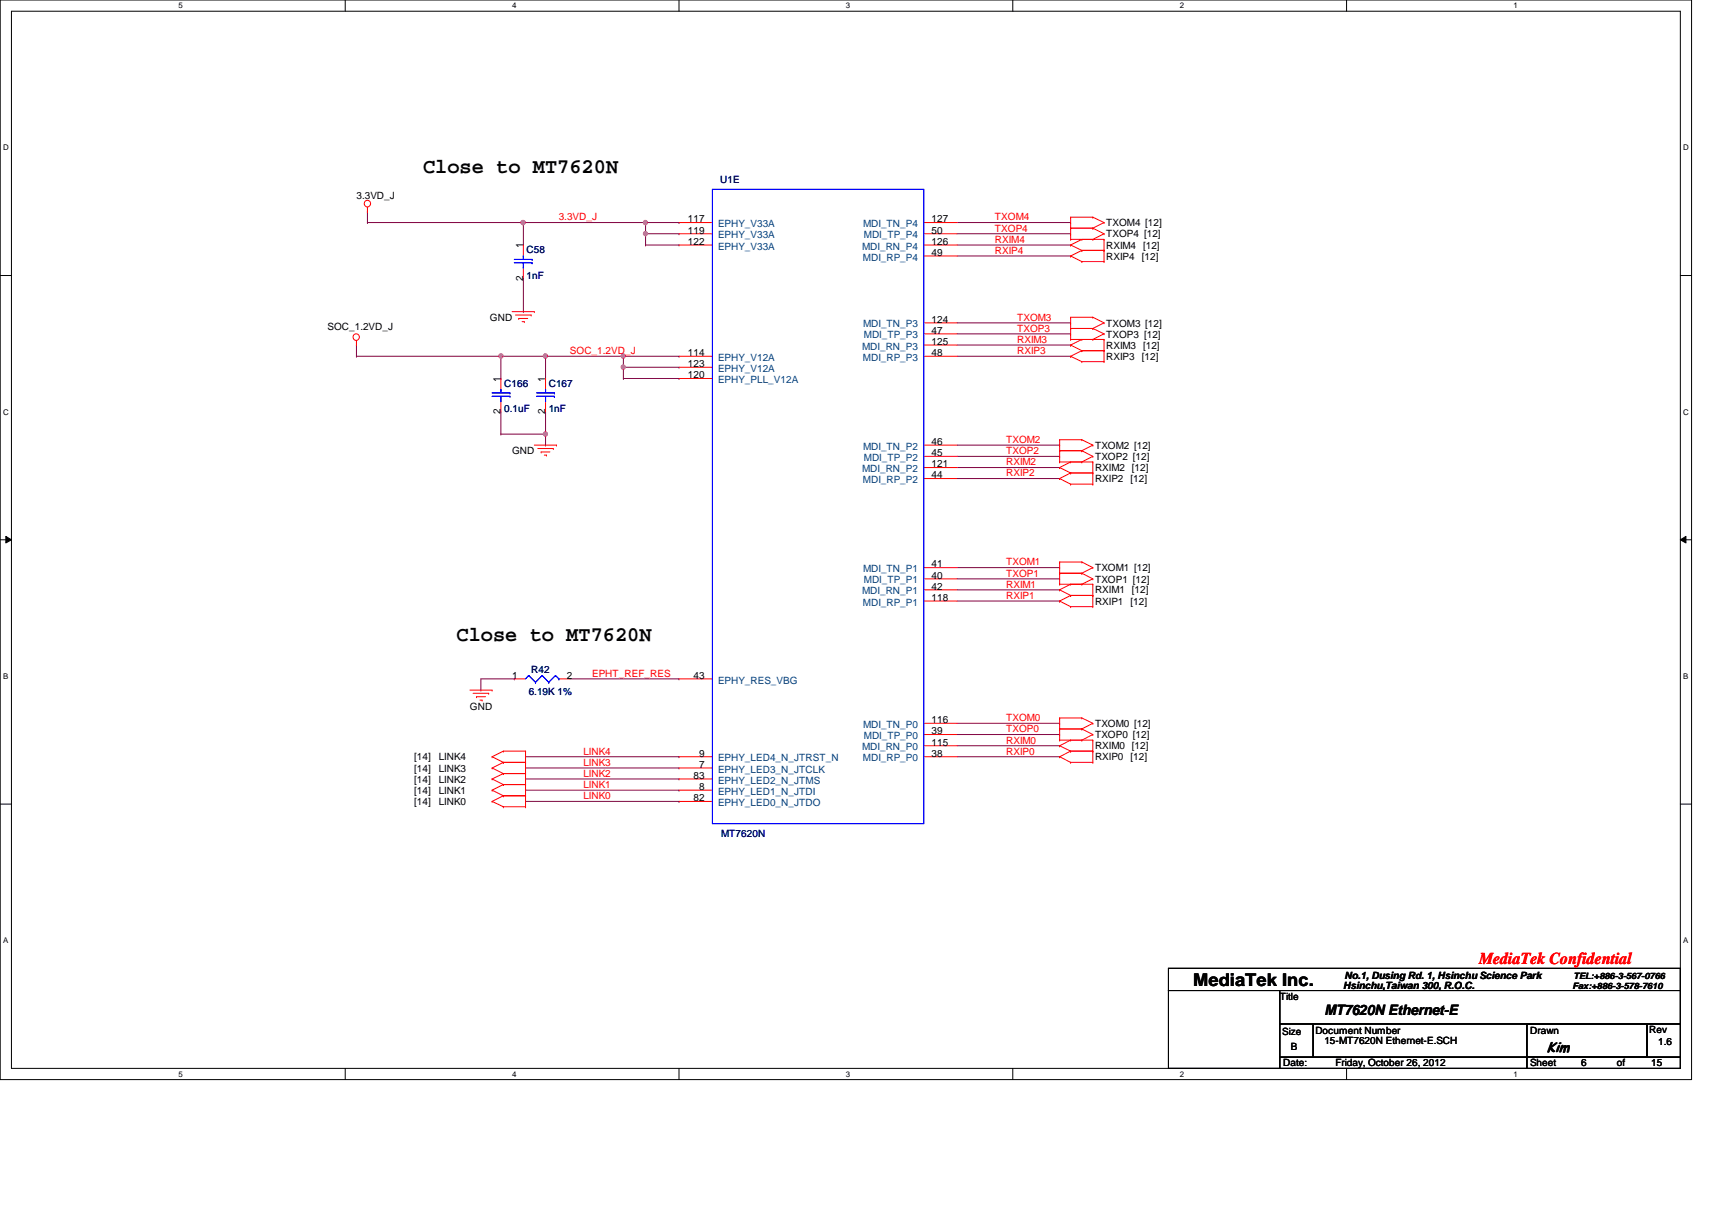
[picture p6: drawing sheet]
<svg xmlns="http://www.w3.org/2000/svg" width="297mm" height="210mm" viewBox="0 0 297 210" stroke-linecap="round" stroke-linejoin="round" font-family="sans-serif">
<path d="M0 0h293.5v187.3h-293.5zM2 1.9h289.5v183.4h-289.5z" fill="none" stroke="#000" stroke-width=".17"/>
<g fill="#fff">
<path d="M30.9 .2h.8v1.5h-.8z"/>
<path d="M30.9 185.5h.8v1.6h-.8z"/>
</g>
<path d="M59.9 0v1.9M59.9 185.3v2" fill="none" stroke="#000" stroke-width=".17"/>
<g fill="#fff">
<path d="M88.9 .2h.7v1.5h-.7z"/>
<path d="M88.9 185.5h.7v1.6h-.7z"/>
</g>
<path d="M117.8 0v1.9M117.8 185.3v2" fill="none" stroke="#000" stroke-width=".17"/>
<g fill="#fff">
<path d="M146.8 .2h.7v1.5h-.7z"/>
<path d="M146.8 185.5h.7v1.6h-.7z"/>
</g>
<path d="M175.7 0v1.9M175.7 185.3v2" fill="none" stroke="#000" stroke-width=".17"/>
<g fill="#fff">
<path d="M204.7 .2h.7v1.5h-.7z"/>
<path d="M204.7 185.5h.7v1.6h-.7z"/>
</g>
<path d="M233.6 0v1.9M233.6 185.3v2" fill="none" stroke="#000" stroke-width=".17"/>
<g fill="#fff">
<path d="M262.6 .2h.8v1.5h-.8z"/>
<path d="M262.6 185.5h.8v1.6h-.8z"/>
<path d="M.5 24.8h1v1.6h-1z"/>
<path d="M292.1 24.8h.9v1.6h-.9z"/>
<path d="M.5 70.7h1v1.5h-1z"/>
<path d="M292.1 70.7h.9v1.5h-.9z"/>
</g>
<path d="M0 47.8h2M291.5 47.8h2" fill="none" stroke="#000" stroke-width=".17"/>
<g fill="#fff">
<path d="M.5 116.5h.9v1.6h-.9z"/>
<path d="M292.1 116.5h.8v1.6h-.8z"/>
</g>
<path d="M0 93.6h2M1 93l1 .6-1 .6zM291.5 93.6l1-.6v1.2zM291.5 93.6h2" fill="none" stroke="#000" stroke-width=".17"/>
<path d="M1 93l1 .6-1 .6zM291.5 93.6l1-.6v1.2z" fill="#000"/>
<g fill="#fff">
<path d="M.5 162.4h.9v1.5h-.9z"/>
<path d="M292.1 162.4h.8v1.5h-.8z"/>
</g>
<path d="M0 139.5h2M291.5 139.5h2" fill="none" stroke="#000" stroke-width=".17"/>
<g fill="none" stroke="#800040" stroke-width=".17">
<path d="M63.8 38.6h.1M63.8 36.7v1.9M112 38.6h.1M112 38.6h-21.2v3.9M112 38.6v3.9M90.8 54.1h.1M90.8 42.5h.1M90.8 48.3v5.8M112 42.5h.1M112 40.6h.1M112 40.6h5.8M117.8 40.6h.1"/>
<path d="M166.1 42.5h19.7M166.1 40.6h19.7M166.1 57.9h19.7M166.1 59.9h19.7M166.1 44.4h19.7M185.8 42.5h.1M185.8 40.6h.1M185.8 57.9h.1M185.8 59.9h.1M185.8 44.4h.1M166.1 61.8h19.7M166.1 79.2h17.8"/>
<path d="M183.9 79.2h.1M185.8 61.8h.1M166.1 98.5h17.8M166.1 83h17.8M166.1 81.1h17.8M183.9 98.5h.1M183.9 83h.1M183.9 81.1h.1M83.4 119.7h.1M89.2 117.8h.1M89.2 117.8h-5.8v1.9M98.9 117.8h18.9"/>
<path d="M117.8 117.8h.1M166.1 100.4h17.8M166.1 102.3h17.8M183.9 100.4h.1M183.9 102.3h.1M91.2 135.1h26.6M91.2 133.2h26.6M91.2 137.1h26.6M117.8 135.1h.1M117.8 133.2h.1M117.8 137.1h.1M166.1 131.3h17.8"/>
<path d="M166.1 125.5h17.8M166.1 127.4h17.8M183.9 131.3h.1M183.9 125.5h.1M183.9 127.4h.1"/>
</g>
<circle cx="112" cy="38.6" r=".38" fill="#f0f"/>
<circle cx="112" cy="38.6" r=".38" fill="none" stroke="#f0f" stroke-width=".17"/>
<circle cx="112" cy="40.5" r=".37" fill="#f0f"/>
<circle cx="112" cy="40.5" r=".37" fill="none" stroke="#f0f" stroke-width=".17"/>
<g fill="none" stroke="#800040" stroke-width=".17">
<path d="M63.8 38.6h27M90.8 38.6h.1M112 38.6h5.8M117.8 38.6h.1M166.1 38.6h19.7M185.8 38.6h.1M112 42.5h5.8M117.8 42.5h.1M166.1 56h19.7M185.8 56h.1M166.1 104.3h17.8M183.9 104.3h.1"/>
<path d="M91.2 131.3h26.6M117.8 131.3h.1M166.1 129.4h17.8M183.9 129.4h.1"/>
</g>
<circle cx="90.8" cy="38.6" r=".38" fill="#f0f"/>
<circle cx="90.8" cy="38.6" r=".38" fill="none" stroke="#f0f" stroke-width=".17"/>
<path d="M86.9 65.7h.1M86.9 61.8v3.9M166.1 77.2h17.8M183.9 77.2h.1M91.2 139h26.6M117.8 139h.1" fill="none" stroke="#800040" stroke-width=".17"/>
<circle cx="86.9" cy="61.8" r=".38" fill="#f0f"/>
<circle cx="86.9" cy="61.8" r=".38" fill="none" stroke="#f0f" stroke-width=".17"/>
<path d="M86.9 75.3h.1M86.9 71.5v3.8M86.9 75.3h7.8M94.7 77.2h.1M94.7 65.7h.1M94.7 75.3h.1M94.7 61.8v3.9M94.7 75.3v1.9" fill="none" stroke="#800040" stroke-width=".17"/>
<circle cx="94.6" cy="75.3" r=".37" fill="#f0f"/>
<circle cx="94.6" cy="75.3" r=".37" fill="none" stroke="#f0f" stroke-width=".17"/>
<path d="M86.9 61.8h7.8M94.7 61.8h.1" fill="none" stroke="#800040" stroke-width=".17"/>
<circle cx="94.6" cy="61.8" r=".38" fill="#f0f"/>
<circle cx="94.6" cy="61.8" r=".38" fill="none" stroke="#f0f" stroke-width=".17"/>
<path d="M94.7 75.3h.1M94.7 71.5v3.8M108.2 63.7h.1M108.2 63.7h9.6M108.2 65.7h9.6M117.8 61.8h.1M117.8 63.7h.1M117.8 65.7h.1M117.8 61.8h-9.6v1.9" fill="none" stroke="#800040" stroke-width=".17"/>
<circle cx="108.1" cy="63.7" r=".37" fill="#f0f"/>
<circle cx="108.1" cy="63.7" r=".37" fill="none" stroke="#f0f" stroke-width=".17"/>
<path d="M61.8 59.9v1.9M61.8 61.8h.1M61.8 61.8h25.1M86.9 61.8h.1M94.7 61.8h13.5M108.2 65.7h.1M108.2 61.8h.1M108.2 63.7v2" fill="none" stroke="#800040" stroke-width=".17"/>
<circle cx="108.1" cy="61.8" r=".38" fill="#f0f"/>
<circle cx="108.1" cy="61.8" r=".38" fill="none" stroke="#f0f" stroke-width=".17"/>
<g fill="none" stroke="#f00" stroke-width=".17">
<path d="M63.8 36.7h.1M63.8 35.9v.8M117.8 38.6h5.8M160.3 38.6h5.8M185.8 39.6h.1M185.8 37.7h.1M185.8 37.7v3.8M185.8 39.6h3.8M185.8 37.7h3.8M189.6 39.6h.1M189.6 37.7h.1M189.6 39.6l2 1"/>
<path d="M189.6 37.7l2 .9M191.6 38.6h.1M191.6 38.6l-2 1M61.8 59.9h.1M61.8 59.1v.8M88.9 54.1h3.8M89.4 54.7h2.8M90 55.2h.1M90 55.2h1.6M90.6 55.8h.4M90.8 42.5v1.9M90.8 46.4v1.9"/>
<path d="M91 55.8h.1M92.2 54.7h.1M92.7 54.1h.1M117.8 40.6h5.8M117.8 42.5h5.8M160.3 40.6h5.8M160.3 42.5h5.8M160.3 56h5.8M160.3 57.9h5.8M160.3 59.9h5.8M160.3 44.4h5.8M185.8 44.4h.1"/>
<path d="M185.8 41.5h.1M185.8 42.5h.1M185.8 58.9h.1M185.8 57h.1M185.8 59.9h.1M185.8 55h.1M185.8 44.4l1.9 1M185.8 41.5h5.8M185.8 55v3.9M185.8 42.5l1.9 .9M185.8 58.9h5.8M185.8 57h3.8"/>
<path d="M185.8 59.9l1.9 .9M185.8 55h3.8M187.7 43.4h.1M187.7 45.4h.1M187.7 41.5h.1M187.7 58.9h.1M187.7 43.4l-1.9 1M187.7 43.4h3.9M187.7 45.4h3.9M187.7 41.5l-1.9 1M187.7 58.9l-1.9 1M189.6 41.5h.1"/>
<path d="M189.6 58.9h.1M189.6 57h.1M189.6 55h.1M189.6 57l2 .9M189.6 55l2 1M191.6 43.4h.1M191.6 45.4h.1M191.6 40.6h.1M191.6 41.5h.1M191.6 57.9h.1M191.6 58.9h.1M191.6 56h.1"/>
<path d="M191.6 41.5v3.9M191.6 58.9v3.8M191.6 40.6l-2 .9M191.6 57.9l-2 1M191.6 56l-2 1M86.9 65.7v1.9M86.9 69.5v2M92.7 77.2h3.9M93.3 77.8h2.7M93.9 78.4h.1M93.9 78.4h1.5M94.4 79h.4"/>
<path d="M94.7 65.7v1.9M94.7 69.5v2M94.8 79h.1M96 77.8h.1M96.6 77.2h.1M117.8 61.8h5.8M117.8 63.7h5.8M117.8 65.7h5.8M160.3 77.2h5.8M160.3 61.8h5.8M160.3 79.2h5.8M183.9 78.2h.1"/>
<path d="M183.9 76.3h.1M183.9 78.2h3.8M183.9 76.3v3.8M183.9 76.3h3.8M185.8 61.8h.1M185.8 61.8l1.9 .9M187.7 60.8h.1M187.7 62.7h.1M187.7 78.2h.1M187.7 76.3h.1M187.7 60.8h3.9M187.7 60.8l-1.9 1"/>
<path d="M187.7 62.7h3.9M187.7 76.3l1.9 .9M187.7 78.2l1.9 1M189.6 77.2h.1M189.6 79.2h.1M189.6 77.2l-1.9 1M189.6 79.2l-1.9 .9M191.6 60.8h.1M191.6 62.7h.1M160.3 81.1h5.8M160.3 83h5.8M160.3 98.5h5.8"/>
<path d="M183.9 80.1h.1M183.9 81.1h.1M183.9 83h.1M183.9 99.4h.1M183.9 97.5h.1M183.9 97.5v3.8M183.9 80.1h5.7M183.9 81.1l1.9 .9M183.9 83l1.9 1M183.9 99.4h3.8M183.9 97.5h3.8M185.8 80.1h.1"/>
<path d="M185.8 82h.1M185.8 84h.1M185.8 80.1l-1.9 1M185.8 82h3.8M185.8 82l-1.9 1M185.8 84h3.8M187.7 80.1h.1M187.7 99.4h.1M187.7 97.5h.1M187.7 99.4l1.9 1M187.7 97.5l1.9 1M189.6 80.1h.1"/>
<path d="M189.6 82h.1M189.6 84h.1M189.6 98.5h.1M189.6 80.1v3.9M189.6 98.5l-1.9 .9M81.5 119.7h3.9M85.4 119.7h.1M89.2 117.8h2M97 117.8h1.9M117.8 117.8h5.8M160.3 100.4h5.8M160.3 102.3h5.8"/>
<path d="M160.3 104.3h5.8M183.9 101.3h.1M183.9 104.3h.1M183.9 102.3h.1M183.9 101.3h5.7M183.9 104.3l1.9 .9M183.9 102.3l1.9 1M185.8 103.3h.1M185.8 105.2h.1M185.8 101.3h.1M185.8 103.3l-1.9 1M185.8 103.3h3.8"/>
<path d="M185.8 105.2h3.8M185.8 101.3l-1.9 1M187.7 101.3h.1M189.6 100.4h.1M189.6 103.3h.1M189.6 105.2h.1M189.6 101.3h.1M189.6 101.3v3.9M189.6 100.4l-1.9 .9M82.1 120.3h2.7M82.7 120.9h.1M82.7 120.9h1.5"/>
<path d="M83.3 121.5h.3M83.6 121.5h.1M84.8 120.3h.1M85.4 133.2h.1M85.4 139h.1M85.4 137.1h.1M85.4 131.3h.1M85.4 135.1h.1M85.4 133.2l1.9 1M85.4 139l1.9 1M85.4 137.1l1.9 .9M85.4 131.3l1.9 .9"/>
<path d="M85.4 135.1l1.9 1M87.3 132.2h.1M87.3 134.2h.1M87.3 138h.1M87.3 140h.1M87.3 136.1h.1M87.3 130.3h.1M87.3 132.2l-1.9 1M87.3 132.2h3.9M87.3 134.2h3.9M87.3 138l-1.9 1M87.3 138h3.9"/>
<path d="M87.3 140h3.9M87.3 136.1l-1.9 1M87.3 136.1h3.9M87.3 130.3l-1.9 1M87.3 130.3h3.9M87.3 134.2l-1.9 .9M91.2 132.2h.1M91.2 134.2h.1M91.2 138h.1M91.2 140h.1M91.2 136.1h.1M91.2 130.3h.1"/>
<path d="M91.2 130.3v9.7M117.8 131.3h5.8M117.8 133.2h5.8M117.8 135.1h5.8M117.8 137.1h5.8M117.8 139h5.8M160.3 131.3h5.8M160.3 125.5h5.8M160.3 127.4h5.8M160.3 129.4h5.8M183.9 131.3h.1M183.9 128.4h.1"/>
<path d="M183.9 126.4h.1M183.9 129.4h.1M183.9 124.5h.1M183.9 124.5v3.9M183.9 131.3l1.9 .9M183.9 128.4h5.7M183.9 126.4h3.8M183.9 129.4l1.9 .9M183.9 124.5h3.8M185.8 130.3h.1M185.8 132.2h.1M185.8 128.4h.1"/>
<path d="M185.8 132.2h3.8M185.8 130.3h3.8M185.8 130.3l-1.9 1M185.8 128.4l-1.9 1M187.7 128.4h.1M187.7 126.4h.1M187.7 124.5h.1M187.7 126.4l1.9 1M187.7 124.5l1.9 1M189.6 130.3h.1M189.6 132.2h.1M189.6 127.4h.1"/>
<path d="M189.6 128.4h.1M189.6 125.5h.1M189.6 128.4v3.8M189.6 127.4l-1.9 1M189.6 125.5l-1.9 .9"/>
<circle cx="63.7" cy="35.3" r=".56"/>
<circle cx="61.8" cy="58.5" r=".56"/>
</g>
<path d="M202.7 168h88.8v3.8h-88.8zM202.7 171.8h19.3v13.5h-19.3zM222 171.8h69.5v5.8h-69.5zM222 177.6h5.8v5.8h-5.8zM227.8 177.6h57.9v5.8h-57.9zM264.9 177.6h20.8v5.8h-20.8zM264.9 177.6h.1M264.9 177.6v5.8M285.7 177.6h5.8v5.8h-5.8zM222 183.4h42.9v1.9h-42.9zM264.9 183.4h26.6v1.9h-26.6z" fill="none" stroke="#000" stroke-width=".17"/>
<g fill="none" stroke="#00f" stroke-width=".17">
<path d="M123.6 32.9h36.7v110h-36.7zM89.2 45h3.1M89.2 45.6h3.1M90.8 46.4h.1M90.8 44.4h.1M90.8 44.4v.6M90.8 45.6v.8M92.3 45h.1M92.3 45.6h.1M85.4 68.2h3.1M85.4 68.7h3.1M86.9 69.5h.1"/>
<path d="M86.9 67.6h.1M86.9 67.6v.6M86.9 68.7v.8M88.5 68.2h.1M88.5 68.7h.1M93.1 68.2h3.1M93.1 68.7h3.1M94.7 69.5h.1M94.7 67.6h.1M94.7 67.6v.6M94.7 68.7v.8M96.2 68.2h.1"/>
<path d="M96.2 68.7h.1M91.7 117.2h.1M91.7 117.2l-.5 .6M91.7 117.2l1.2 1.2M92.9 118.4h.1M94.1 117.2h.1M94.1 117.2l-1.2 1.2M94.1 117.2l1.1 1.2M95.2 118.4h.1M96.4 117.2h.1M96.4 117.2l-1.2 1.2M96.4 117.2l.6 .6"/>
<path d="M97 117.8h.1"/>
</g>
<circle cx="112" cy="38.6" r=".38" fill="#f0f"/>
<circle cx="112" cy="38.6" r=".38" fill="none" stroke="#f0f" stroke-width=".17"/>
<circle cx="112" cy="40.5" r=".37" fill="#f0f"/>
<circle cx="112" cy="40.5" r=".37" fill="none" stroke="#f0f" stroke-width=".17"/>
<circle cx="90.8" cy="38.6" r=".38" fill="#f0f"/>
<circle cx="90.8" cy="38.6" r=".38" fill="none" stroke="#f0f" stroke-width=".17"/>
<circle cx="86.9" cy="61.8" r=".38" fill="#f0f"/>
<circle cx="86.9" cy="61.8" r=".38" fill="none" stroke="#f0f" stroke-width=".17"/>
<circle cx="94.6" cy="75.3" r=".37" fill="#f0f"/>
<circle cx="94.6" cy="75.3" r=".37" fill="none" stroke="#f0f" stroke-width=".17"/>
<circle cx="94.6" cy="61.8" r=".38" fill="#f0f"/>
<circle cx="94.6" cy="61.8" r=".38" fill="none" stroke="#f0f" stroke-width=".17"/>
<circle cx="108.1" cy="63.7" r=".37" fill="#f0f"/>
<circle cx="108.1" cy="63.7" r=".37" fill="none" stroke="#f0f" stroke-width=".17"/>
<circle cx="108.1" cy="61.8" r=".38" fill="#f0f"/>
<circle cx="108.1" cy="61.8" r=".38" fill="none" stroke="#f0f" stroke-width=".17"/>
<g font-size="3.6">
<text x="73.4" y="30.1">Close to MT7620N</text>
<text x="79.2" y="111.1">Close to MT7620N</text>
</g>
<text font-size="3" x="207" y="171">MediaTek Inc.</text>
<text font-size="2.9" fill="#f00" x="256.6" y="167.3">MediaTek Confidential</text>
<text font-size="2.5" x="229.8" y="176">MT7620N Ethernet-E</text>
<text font-size="2.4" x="268.4" y="182.4">Kim</text>
<g font-size="1.7">
<text x="61.8" y="34.5">3.3VD_J</text>
<text x="119.3" y="38.6">117</text>
<text x="119.3" y="40.5">119</text>
<text x="161.6" y="38.6">127</text>
<text x="161.6" y="40.5">50</text>
<text x="191.9" y="41.2">TXOP4 [12]</text>
<text x="191.9" y="39.3">TXOM4 [12]</text>
<text x="90.8" y="43.1" transform="rotate(-90 90.8 43.1)">1</text>
<text x="119.3" y="42.5">122</text>
<text x="161.6" y="42.5">126</text>
<text x="161.6" y="44.4">49</text>
<text x="191.9" y="45">RXIP4</text>
<text x="191.9" y="43.1">RXIM4 [12]</text>
<text x="198.1" y="45">[12]</text>
<text x="90.8" y="48.7" transform="rotate(-90 90.8 48.7)">2</text>
<text x="56.8" y="57.2">SOC_1.2VD_J</text>
<text x="85" y="55.7">GND</text>
<text x="161.6" y="56">124</text>
<text x="161.6" y="57.9">47</text>
<text x="161.6" y="59.8">125</text>
<text x="191.9" y="58.6">TXOP3 [12]</text>
<text x="191.9" y="56.6">TXOM3 [12]</text>
<text x="119.3" y="61.8">114</text>
<text x="119.3" y="63.7">123</text>
<text x="119.3" y="65.6">120</text>
<text x="161.6" y="61.8">48</text>
<text x="191.9" y="60.5">RXIM3 [12]</text>
<text x="191.9" y="62.4">RXIP3</text>
<text x="198.1" y="62.4">[12]</text>
<text x="86.9" y="71.8" transform="rotate(-90 86.9 71.8)">2</text>
<text x="86.9" y="66.2" transform="rotate(-90 86.9 66.2)">1</text>
<text x="94.6" y="71.8" transform="rotate(-90 94.6 71.8)">2</text>
<text x="94.6" y="66.2" transform="rotate(-90 94.6 66.2)">1</text>
<text x="161.6" y="77.2">46</text>
<text x="190" y="77.9">TXOM2 [12]</text>
<text x="88.9" y="78.8">GND</text>
<text x="161.6" y="79.1">45</text>
<text x="161.6" y="81.1">121</text>
<text x="161.6" y="83">44</text>
<text x="190" y="79.8">TXOP2 [12]</text>
<text x="190" y="81.7">RXIM2 [12]</text>
<text x="190" y="83.7">RXIP2</text>
<text x="196.2" y="83.7">[12]</text>
<text x="161.6" y="98.4">41</text>
<text x="161.6" y="100.4">40</text>
<text x="190" y="101">TXOP1 [12]</text>
<text x="190" y="99.1">TXOM1 [12]</text>
<text x="161.6" y="102.3">42</text>
<text x="161.6" y="104.2">118</text>
<text x="190" y="104.9">RXIP1</text>
<text x="190" y="103">RXIM1 [12]</text>
<text x="196.2" y="104.9">[12]</text>
<text x="88.9" y="117.7">1</text>
<text x="98.3" y="117.7">2</text>
<text x="120.3" y="117.7">43</text>
<text x="81.5" y="123.2">GND</text>
<text x="161.6" y="125.4">116</text>
<text x="71.9" y="131.9">[14]</text>
<text x="76.1" y="131.9">LINK4</text>
<text x="121.3" y="131.2">9</text>
<text x="161.6" y="127.4">39</text>
<text x="161.6" y="129.3">115</text>
<text x="161.6" y="131.2">38</text>
<text x="190" y="131.9">RXIP0</text>
<text x="190" y="128.1">TXOP0 [12]</text>
<text x="190" y="130">RXIM0 [12]</text>
<text x="190" y="126.2">TXOM0 [12]</text>
<text x="196.2" y="131.9">[12]</text>
<text x="71.9" y="133.9">[14]</text>
<text x="71.9" y="137.7">[14]</text>
<text x="71.9" y="135.8">[14]</text>
<text x="76.1" y="133.9">LINK3</text>
<text x="76.1" y="137.7">LINK1</text>
<text x="76.1" y="135.8">LINK2</text>
<text x="120.3" y="135.1">83</text>
<text x="121.3" y="133.2">7</text>
<text x="121.3" y="137">8</text>
<text x="71.9" y="139.7">[14]</text>
<text x="76.1" y="139.7">LINK0</text>
<text x="120.3" y="139">82</text>
<text x="222" y="173.4">Title</text>
<text x="233" y="171.5">Hsinchu,Taiwan 300, R.O.C.</text>
<text x="233.3" y="169.8">No.1, Dusing Rd. 1, Hsinchu Science Park</text>
<text x="222.5" y="179.6">Size</text>
<text x="228.2" y="179.4">Document Number</text>
<text x="265.5" y="179.4">Drawn</text>
<text x="286.1" y="179.2">Rev</text>
<text x="222.6" y="185">Date:</text>
<text x="224" y="182.1">B</text>
<text x="229.8" y="181.1">15-MT7620N Ethernet-E.SCH</text>
<text x="231.7" y="185">Friday, October 26, 2012</text>
<text x="265.5" y="185">Sheet</text>
<text x="274.4" y="185">6</text>
<text x="280.5" y="185">of</text>
<text x="286.5" y="185">15</text>
<text x="287.7" y="181.4">1.6</text>
</g>
<g font-size="1.7" fill="#000080">
<text x="125" y="31.7">U1E</text>
<text x="91.4" y="43.9">C58</text>
<text x="91.4" y="48.3">1nF</text>
<text x="87.5" y="67.1">C166</text>
<text x="87.5" y="71.5">0.1uF</text>
<text x="95.2" y="67.1">C167</text>
<text x="95.2" y="71.5">1nF</text>
<text x="92.2" y="116.7">R42</text>
<text x="91.7" y="120.5">6.19K 1%</text>
<text x="125.1" y="145.2">MT7620N</text>
</g>
<g font-size="1.7" fill="#f00">
<text x="96.9" y="38.2">3.3VD_J</text>
<text x="172.6" y="40.2">TXOP4</text>
<text x="172.6" y="38.2">TXOM4</text>
<text x="172.6" y="42.1">RXIM4</text>
<text x="172.6" y="44">RXIP4</text>
<text x="176.5" y="57.5">TXOP3</text>
<text x="176.5" y="59.5">RXIM3</text>
<text x="176.5" y="55.6">TXOM3</text>
<text x="98.9" y="61.4">SOC_1.2VD_J</text>
<text x="176.5" y="61.4">RXIP3</text>
<text x="174.6" y="76.8">TXOM2</text>
<text x="174.6" y="78.8">TXOP2</text>
<text x="174.6" y="82.6">RXIP2</text>
<text x="174.6" y="80.7">RXIM2</text>
<text x="174.6" y="100">TXOP1</text>
<text x="174.6" y="98.1">TXOM1</text>
<text x="174.6" y="101.9">RXIM1</text>
<text x="174.6" y="103.9">RXIP1</text>
<text x="102.7" y="117.4">EPHT_REF_RES</text>
<text x="174.6" y="125.1">TXOM0</text>
<text x="101.2" y="130.9">LINK4</text>
<text x="174.6" y="130.9">RXIP0</text>
<text x="174.6" y="127">TXOP0</text>
<text x="174.6" y="129">RXIM0</text>
<text x="101.2" y="134.7">LINK2</text>
<text x="101.2" y="132.8">LINK3</text>
<text x="101.2" y="136.7">LINK1</text>
<text x="101.2" y="138.6">LINK0</text>
</g>
<g font-size="1.7" fill="#004080">
<text x="124.6" y="39.4">EPHY_V33A</text>
<text x="124.6" y="41.4">EPHY_V33A</text>
<text x="149.8" y="39.4">MDI_TN_P4</text>
<text x="149.9" y="41.4">MDI_TP_P4</text>
<text x="124.6" y="43.3">EPHY_V33A</text>
<text x="149.6" y="43.3">MDI_RN_P4</text>
<text x="149.7" y="45.2">MDI_RP_P4</text>
<text x="149.8" y="56.8">MDI_TN_P3</text>
<text x="149.9" y="58.7">MDI_TP_P3</text>
<text x="124.6" y="62.6">EPHY_V12A</text>
<text x="124.6" y="64.5">EPHY_V12A</text>
<text x="149.6" y="60.7">MDI_RN_P3</text>
<text x="149.7" y="62.6">MDI_RP_P3</text>
<text x="124.6" y="66.5">EPHY_PLL_V12A</text>
<text x="149.6" y="81.9">MDI_RN_P2</text>
<text x="149.7" y="83.8">MDI_RP_P2</text>
<text x="149.8" y="78">MDI_TN_P2</text>
<text x="149.9" y="80">MDI_TP_P2</text>
<text x="149.8" y="99.3">MDI_TN_P1</text>
<text x="149.9" y="101.2">MDI_TP_P1</text>
<text x="149.6" y="103.1">MDI_RN_P1</text>
<text x="149.7" y="105.1">MDI_RP_P1</text>
<text x="124.6" y="118.6">EPHY_RES_VBG</text>
<text x="149.6" y="130.2">MDI_RN_P0</text>
<text x="149.8" y="126.3">MDI_TN_P0</text>
<text x="149.9" y="128.2">MDI_TP_P0</text>
<text x="124.6" y="132.1">EPHY_LED4_N_JTRST_N</text>
<text x="124.6" y="134">EPHY_LED3_N_JTCLK</text>
<text x="124.6" y="135.9">EPHY_LED2_N_JTMS</text>
<text x="124.6" y="137.9">EPHY_LED1_N_JTDI</text>
<text x="149.7" y="132.1">MDI_RP_P0</text>
<text x="124.6" y="139.8">EPHY_LED0_N_JTDO</text>
</g>
<g font-size="1.5">
<text x="272.8" y="171.5">Fax:+886-3-578-7610</text>
<text x="273" y="169.8">TEL:+886-3-567-0766</text>
</g>
<g font-size="1.4">
<text x="30.9" y="1.4">5</text>
<text x="88.9" y="1.4">4</text>
<text x="146.8" y="1.4">3</text>
<text x="204.7" y="1.4">2</text>
<text x="262.6" y="1.4">1</text>
<text x=".5" y="26.1">D</text>
<text x="292.1" y="26.1">D</text>
<text x=".5" y="71.9">C</text>
<text x="292.1" y="71.9">C</text>
<text x=".5" y="117.8">B</text>
<text x="292.1" y="117.8">B</text>
<text x=".5" y="163.6">A</text>
<text x="292.1" y="163.6">A</text>
<text x="30.9" y="186.8">5</text>
<text x="88.9" y="186.8">4</text>
<text x="146.8" y="186.8">3</text>
<text x="204.7" y="186.8">2</text>
<text x="262.6" y="186.8">1</text>
</g>
</svg>
